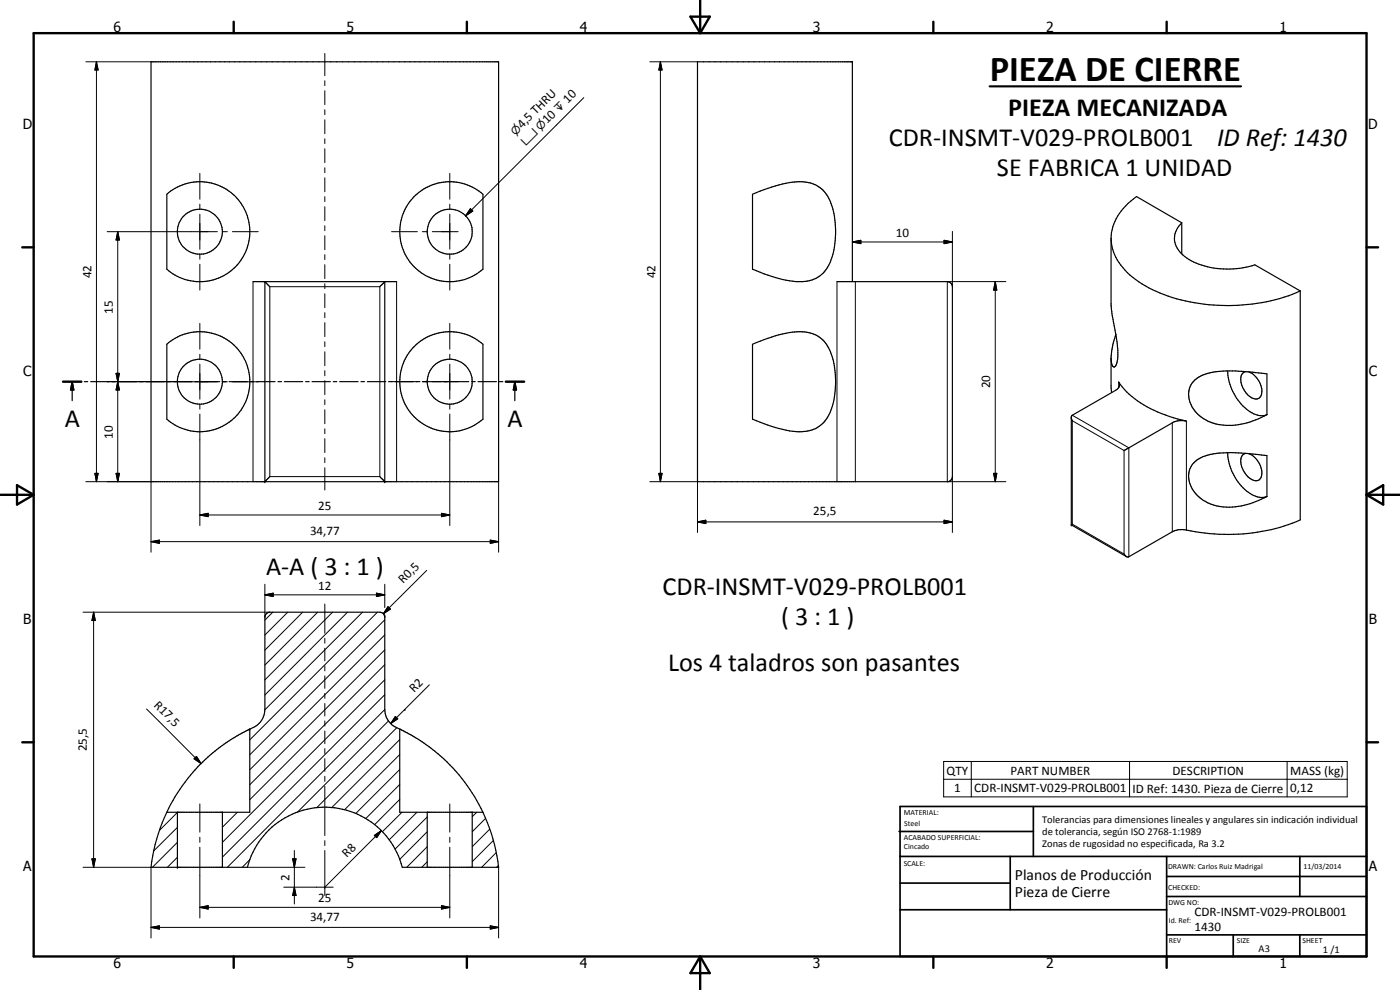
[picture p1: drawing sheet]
<svg xmlns="http://www.w3.org/2000/svg" width="420mm" height="297mm" viewBox="0 0 420 297" stroke-linecap="round" stroke-linejoin="round" font-family="sans-serif">
<g fill="none" stroke="#000" stroke-width=".35">
<path d="M45.3 18.5h104.3v126h-104.3zM50.1 58.3a15 15 0 0 1 23.7 5.5 15 15 0 0 1-12.9 20.7 15 15 0 0 1-10.8-3.7zM124.3 59a15.3 15.3 0 0 1 6.2-3.8 14.9 14.9 0 0 1 14.4 3.1v22.5a15 15 0 0 1-20.8-1 15 15 0 0 1 .2-20.8zM225.8 58.3a38.3 38.3 0 0 1 15.1-3.8 9.4 9.4 0 0 1 8.9 7.6 25.4 25.4 0 0 1-1.4 18 8.6 8.6 0 0 1-7.5 4.4 34.7 34.7 0 0 1-15.1-3.7zM333.4 71.5v20.1l1.9 11.6a15.2 15.2 0 0 1-.1 5.5 1.04 1.04 0 0 1-1.2 1.3l-.3-.5-.3-1.6M354.7 66.8l-13.6-7.8a16 16 0 0 0-7.7 12.4 15.5 15.5 0 0 0 7.4 12.5 47.4 47.4 0 0 0 27.8 7.8 52 52 0 0 0 21.6-4.4M354.7 66.8a6.1 6.1 0 0 0 .3 9.7 23 23 0 0 0 19.9 3.5l1.7-.5 13.6 7.8M354.7 66.8v9.4M75.9 84.5h43.1M79.5 84.5v60l1.5-1.5M79.5 84.5l1.5 1.5M115.5 84.5v60l-1.5-1.5"/>
<path d="M115.5 84.5l-1.5 1.5M251.2 84.5h33.1l.7 .2 .7 .6 .1 .5v57.5a1.63 1.63 0 0 1-1.2 1.2h-75.3v-126h46.5v66M390.2 87.3v68.7a58.6 58.6 0 0 1-35.5 2.9l-2.6 .5-13.3 7.6h-.7M18.9 114.5h5.5M21.7 114.5l.5 2.5h-1zM21.7 114.5v5.7M25.3 114.5h1M27.2 114.5h5.5M33.6 114.5h1M35.5 114.5h5.5M41.9 114.5h1.1M43.8 114.5h5.5"/>
<path d="M50.1 103.3a15 15 0 0 1 20.7 .9 15 15 0 0 1 0 20.7 15 15 0 0 1-20.7 .9zM50.2 114.5h1.1M52.1 114.5h5.5M58.5 114.5h1.1M60.4 114.5h5.5M66.8 114.5h1M68.7 114.5h5.5M75.1 114.5h1M77 114.5h5.5M83.4 114.5h1.1M85.3 114.5h5.5M91.7 114.5h1.1"/>
<path d="M93.6 114.5h5.5M100 114.5h1.1M101.9 114.5h5.6M108.3 114.5h1.1M110.3 114.5h5.5M116.6 114.5h1.1M118.6 114.5h5.5M123.9 104.4a15 15 0 0 1 21-1.1v22.5a15 15 0 0 1-20.6-.7 15 15 0 0 1-.4-20.7zM124.9 114.5h1.1M126.9 114.5h5.5M133.3 114.5h1M135.2 114.5h5.5"/>
<path d="M141.6 114.5h1M143.5 114.5h5.5M149.8 114.5h1.1M151.8 114.5h5.5M154.5 114.5l.5 2.5h-1zM154.5 114.5v5.7M225.8 103.3a33 33 0 0 1 16.1-3.6 9.3 9.3 0 0 1 7.9 7.4 26 26 0 0 1-1.4 18 9 9 0 0 1-8.9 4.4 41.7 41.7 0 0 1-13.7-3.7zM334.9 100.3a26.1 26.1 0 0 0-1.5 6.8l.2 10.7M358.6 114l.6-.5a15.2 15.2 0 0 1 8.8-2.2l5.4 .2 6.8 .7v12.2a21.1 21.1 0 0 1-15.9 2.6 9.4 9.4 0 0 1-7.5-9.8 5.7 5.7 0 0 1 1.8-3.2zM368.5 111.3a15.4 15.4 0 0 0 7.2 12.6 5 5 0 0 0 4.5 .5M373.9 111.5l-.8 .4a4.1 4.1 0 0 0 .3 5.1 4.1 4.1 0 0 0 4.3 2.5 3.7 3.7 0 0 0 .3-4.8l-1.8-2.3-1.5-.9M321.5 125.5l.3 .7"/>
<path d="M337.3 135.2l14.5-8.3a5.9 5.9 0 0 1 4.3-.5 34.7 34.7 0 0 1-19.3-10.3l-1.1-1.5a1.7 1.7 0 0 1-.9 2.5l-13 7.5-.3 .4v32.5M358.1 139.1a12.7 12.7 0 0 1 9-3.2h5.4l7.7 .8v12.3a21.2 21.2 0 0 1-16.8 2.3 9.3 9.3 0 0 1-6.6-9.6l.3-1.1zM368.5 135.8a14.8 14.8 0 0 0 8.8 13.3l1.6 .2 1.3-.3M373.9 136a2.34 2.34 0 0 0-1.5 3.2 5.6 5.6 0 0 0 4.7 5 2.25 2.25 0 0 0 1.6-3.1 6.9 6.9 0 0 0-4-5M321.5 157.5l16.6 9.5M321.8 157.3l-.3 .2M337.3 166.2l.8 .8M75 218.8v24.9h-24.9M75 218.8a6.3 6.3 0 0 0 4.5-5.9v-27.7a1.52 1.52 0 0 1 1.5-1.5h33l.8 .2 .7 1v28a6.3 6.3 0 0 0 4.5 5.9M75 218.8l-2.3 1.1a52.8 52.8 0 0 0-14.7 11.7 52.6 52.6 0 0 0-7.9 12.1M120 218.8v24.9h24.9M120 218.8h.1"/>
<path d="M120 218.8l1 .4a52.6 52.6 0 0 1 20 17.7l1.4 2.2 2.5 4.6M50.1 243.7a52.3 52.3 0 0 0-4.8 16.5h28.9a24 24 0 0 1 23.3-18 24 24 0 0 1 23.2 18h28.9a52.1 52.1 0 0 0-4.7-16.5M53.2 243.7v16.5M66.7 243.7v16.5M128.2 243.7v16.5M141.7 243.7v16.5"/>
<circle cx="60" cy="69.5" r="6.8"/>
<circle cx="135" cy="69.5" r="6.8"/>
<circle cx="60" cy="114.5" r="6.7"/>
<circle cx="135" cy="114.5" r="6.7"/>
</g>
<g fill="none" stroke="#000" stroke-width=".3">
<path d="M25.8 18.5h19.5M28.9 18.5l.6 2.5h-1zM28.9 18.5v126M97.5 16v6.7M195 18.5h14.3M198.2 18.5l.5 2.5h-1zM198.2 18.5v126M97.5 24.2v1.5M97.5 27.2v4.2M97.5 32.9v1.5M97.5 35.9v4.2M175.2 29.3l-35.5 35.5"/>
<path d="M60 52v7.8M97.5 41.6v1.5M97.5 44.6v4.2M97.5 50.3v1.5M97.5 53.3v4.2M97.5 59v1.5M135 52v7.8M32.2 69.5h33M35.3 69.5l.5 2.5h-1zM35.3 69.5v75M60 61.3v1.5M60 64.3v10.5"/>
<path d="M60 76.3v1.5M60 79.3v7.7M66.7 69.5h1.5M69.8 69.5h7.7M97.5 62v4.2M97.5 67.7v1.5M97.5 70.7v4.2M97.5 76.4v1.5M97.5 79.4v4.2M117.5 69.5h7.8M126.7 69.5h1.5M129.7 69.5h7.8"/>
<path d="M135 61.3v1.5M135 64.3v10.5M135 76.2v1.6M135 79.3v7.7M141.2 62.6l.7 .7-2.2 1.5zM255.8 72.6l2.5-.5v1zM255.8 72.6h30M283.3 72.1l2.5 .5-2.5 .5zM285.8 69.4v16.6M60 97v7.8M75.9 84.5v60M81 86h33v57h-33z"/>
<path d="M97.5 85.1v1.5M97.5 88.1v4.2M97.5 93.8v1.5M97.5 96.8v4.2M119 84.5v60M135 97v7.8M251.2 84.5v60M256.7 84.5v60M298.7 84.5l.5 2.5h-1zM298.7 84.5v60M301.9 84.5h-17.6v60h17.6M32.2 114.5h25.3"/>
<path d="M34.8 112h1l-.5 2.5zM34.8 112l1 5h-1l1-5zM35.3 114.5l.5 2.5h-1zM57.5 114.6h7.7M60 106.3v1.5M60 109.3v10.5M66.7 114.6h1.5M69.8 114.6h7.7M97.5 102.5v1.5M97.5 105.5v4.2M97.5 111.2v1.5M97.5 114.2v4.2"/>
<path d="M97.5 119.9v1.5M117.5 114.5h7.8M126.7 114.5h1.5M129.7 114.5h7.8M135 106.3v1.5M135 109.3v10.5M335.7 114.6v1.7M60 121.3v1.5M60 124.2v33.5M97.5 122.9v4.2M97.5 128.7v1.4M97.5 131.6v4.2"/>
<path d="M97.5 137.3v1.5M135 121.3v1.5M135 124.2v33.5M321.8 124.6l17 9.8v32.6M321.8 126.2l15.5 9v31l-15.5-8.9zM351.8 126.9v32.7M356.1 126.4v32.6M25.8 144.5h19.5v21.2M28.5 142h1l-.6 2.5zM34.8 142h1l-.5 2.5zM60 154.5l2.5-.5v1zM60 154.5h75"/>
<path d="M97.5 140.3v6.7M132.5 154l2.5 .5-2.5 .5zM149.6 144.5v21.2M195 144.5h14.3v15.3M197.7 142h1l-.5 2.5zM209.3 156.6l2.5-.5v1zM209.3 156.6h76.5M283.3 156.1l2.5 .5-2.5 .5zM285.8 143v16.8M298.2 142h1l-.5 2.5zM45.3 162.5l2.5-.4v.9zM45.3 162.5h104.3"/>
<path d="M79.5 178.5l2.5-.5v1zM79.5 178.5h36M79.5 175.3v9.9M113 178l2.5 .5-2.5 .5zM115.5 175.3v7M128 171.2l-12.9 12.9M147.1 162.1l2.5 .4-2.5 .5zM24.9 183.7h56.1M28.1 183.7l.5 2.5h-1zM28.1 183.7v76.5M81.9 183.7l-2.4 2.4M86.3 183.7l-6.8 6.8"/>
<path d="M90.8 183.7l-11.3 11.4M95.3 183.7l-15.8 15.9M97.5 181.2v8.8M97.5 191.5v1.5M97.5 194.5v3.8M97.5 199.8v1.5M99.8 183.7l-20.3 20.3M104.3 183.7l-24.8 24.8M108.8 183.7l-29.4 29.3M113.3 183.7l-38.3 38.3M115.5 199.4l-40.5 40.5M115.5 195l-40.5 40.5"/>
<path d="M115.5 190.5l-40.5 40.5M115.5 186l-40.5 40.5M115.5 184.4v.8M116.4 182l.8 .8-2.1 1.3zM44 212.7l16.4 16.4M97.5 202.8v3.7M97.5 208.1v1.4M97.5 211.1v3.7M97.5 216.3v1.5M97.5 219.3v3.8M115.5 212.9l-47.3 47.3M115.5 208.4l-48.8 48.8"/>
<path d="M115.5 204l-48.8 48.7M116.6 216.3l-27.4 27.5M118.6 215l.8 .7-2.1 1.4zM119.1 218.4l-24.1 24M121.5 212.9h.1M128.9 205.5l-11.6 11.6M58.2 227.7l.8-.8 1.4 2.2zM59 226.9l1.4 2.2-2.2-1.4zM97.5 224.6v1.5M97.5 227.6v3.8M97.5 232.9v1.5M97.5 235.9v14.8"/>
<path d="M120 239.9l-7.6 7.5M120 235.4l-10.2 10.2M120 230.9l-13.2 13.2M120 226.4l-16.6 16.6M120 221.9l-20.5 20.5M283.2 228.5h121.1v10.6h-121.1zM283.2 233.8h121.1M291.5 228.5v10.6M339 228.5v10.6M386.3 228.5v10.6M27.6 257.7h1l-.5 2.5zM53.2 257.2l-3 3"/>
<path d="M53.2 252.7l-7.4 7.5M53.2 248.2l-7.1 7.1M53.2 243.8l-5.3 5.3M60 241.2v8.5M60 251.2v1.5M60 254.2v21.2M66.7 243.7h.1M71.2 243.7l-4.5 4.5M75 257.9l-2.3 2.3M87.8 257.7h1l-.5 2.5zM88.3 255.2v16M97.5 252.2v1.5"/>
<path d="M97.5 255.2v13.5M112.3 250.7l2.2-1.5-1.4 2.1zM114.5 249.2l-17 17M120.6 243.7l-5.8 5.9M125.1 243.7l-8.3 8.3M128.2 258.6l-1.6 1.6M128.2 254l-6.1 6.2M128.2 249.6l-8.2 8.3M128.2 245.1l-9.6 9.7M135 241.2v8.5M135 251.2v1.5M135 254.2v21.2"/>
<path d="M143.1 243.7l-1.4 1.3M145.7 245.6l-4 4M147 248.8l-5.3 5.2M148 252.2l-6.3 6.3M148.9 255.8l-4.3 4.4M149.6 259.7l-.6 .5M24.9 260.2h20.4v21.2M45.3 278.3l2.5-.5v1zM45.3 278.3h104.3M60 272.2l2.5-.5v1.1zM60 272.2h75M74.2 260.2h17.3"/>
<path d="M85.2 266.2h14.8M88.3 266.2l.5 2.5h-1zM97.5 266.2h.1M132.5 271.7l2.5 .5-2.5 .6zM147.1 277.8l2.5 .5-2.5 .5zM149.6 260.2v21.2"/>
</g>
<g fill="#000">
<circle cx="255.8" cy="18.5" r=".18"/>
<circle cx="79.5" cy="144.5" r=".18"/>
<circle cx="115.5" cy="144.5" r=".18"/>
<circle cx="321.5" cy="157.5" r=".18"/>
<circle cx="75" cy="218.8" r=".18"/>
<circle cx="53.2" cy="243.7" r=".18"/>
<circle cx="53.2" cy="260.2" r=".18"/>
</g>
<g fill="none" stroke="#000" stroke-width=".71">
<path d="M10.1 9.9h400v277.1h-400zM70.1 6.5v3.4M140.1 6.5v3.4M207.2 5h5.8l-2.9 4.9zM210.1 0v9.9M280.1 6.5v3.4M350.1 6.5v3.4M6.7 74.2h3.4M410.1 74.2h3.5M18.9 114.5h5.5M151.8 114.5h5.5M.1 148.5h10"/>
<path d="M5.1 145.6l5 2.9-5 2.9zM410.1 148.5h10M410.1 148.5l5-2.9v5.8zM6.7 222.7h3.4M410.1 222.7h3.5M70.1 287v3.4M140.1 287v3.4M210.1 287v10M210.1 287l2.9 5h-5.8zM280.1 287v3.4M350.1 287v3.4"/>
</g>
<g fill="none" stroke="#000" stroke-width=".51">
<path d="M269.8 249.5h40.3M270.1 242h140v45h-140zM270.1 257h140M303.2 257v16M310.1 242v15M350.1 257v30M390.1 257v12M270.1 265h33.1M270.1 273h80M350.1 269h60M350.1 263h60M350.1 280.5h60"/>
<path d="M370.1 280.5v6.5M390.1 280.5v6.5"/>
</g>
<g fill="#000">
<path d="M28.9 18.5l.6 2.5h-1zM198.2 18.5l.5 2.5h-1zM35.3 69.5l.5 2.5h-1zM141.2 62.6l.7 .7-2.2 1.5zM255.8 72.6l2.5-.5v1zM283.3 72.1l2.5 .5-2.5 .5zM298.7 84.5l.5 2.5h-1zM21.7 114.5l.5 2.5h-1zM34.8 112h1l-.5 2.5zM35.3 114.5l.5 2.5h-1zM154.5 114.5l.5 2.5h-1zM28.5 142h1l-.6 2.5z"/>
<path d="M34.8 142h1l-.5 2.5zM60 154.5l2.5-.5v1zM132.5 154l2.5 .5-2.5 .5zM197.7 142h1l-.5 2.5zM209.3 156.6l2.5-.5v1zM283.3 156.1l2.5 .5-2.5 .5zM298.2 142h1l-.5 2.5zM45.3 162.5l2.5-.4v.9zM79.5 178.5l2.5-.5v1zM113 178l2.5 .5-2.5 .5zM147.1 162.1l2.5 .4-2.5 .5zM28.1 183.7l.5 2.5h-1z"/>
<path d="M116.4 182l.8 .8-2.1 1.3zM118.6 215l.8 .7-2.1 1.4zM59 226.9l1.4 2.2-2.2-1.4zM27.6 257.7h1l-.5 2.5zM87.8 257.7h1l-.5 2.5zM112.3 250.7l2.2-1.5-1.4 2.1zM45.3 278.3l2.5-.5v1zM60 272.2l2.5-.5v1.1zM88.3 266.2l.5 2.5h-1zM132.5 271.7l2.5 .5-2.5 .6zM147.1 277.8l2.5 .5-2.5 .5z"/>
</g>
<path d="M297 25.9h75.4" fill="none" stroke="#000" stroke-width=".63"/>
<text font-size="11" x="297" y="24.3">PIEZA DE CIERRE</text>
<g font-size="7.9">
<text x="302.6" y="34.8">PIEZA MECANIZADA</text>
<text x="266.7" y="43.8">CDR-INSMT-V029-PROLB001</text>
<text x="365.2" y="43.8">ID Ref: 1430</text>
<text x="299.2" y="52.7">SE FABRICA 1 UNIDAD</text>
<text x="19.4" y="128.1">A</text>
<text x="152.3" y="128.1">A</text>
<text x="79.9" y="172.6">A-A ( 3 : 1 )</text>
<text x="198.9" y="178.6">CDR-INSMT-V029-PROLB001</text>
<text x="234.4" y="187.6">( 3 : 1 )</text>
<text x="200.5" y="201.5">Los 4 taladros son pasantes</text>
</g>
<g font-size="4.7">
<text x="304.6" y="263.9">Planos de Producción</text>
<text x="304.6" y="269.3">Pieza de Cierre</text>
</g>
<g font-size="4.2">
<text x="34" y="9.6">6</text>
<text x="104" y="9.6">5</text>
<text x="174" y="9.6">4</text>
<text x="244" y="9.6">3</text>
<text x="314" y="9.6">2</text>
<text x="384" y="9.6">1</text>
<text x="6.8" y="38.7">D</text>
<text x="410.6" y="38.7">D</text>
<text x="7" y="112.9">C</text>
<text x="410.8" y="112.9">C</text>
<text x="7" y="187.1">B</text>
<text x="410.8" y="187.1">B</text>
<text x="7" y="261.4">A</text>
<text x="410.8" y="261.4">A</text>
<text x="34" y="290.4">6</text>
<text x="104" y="290.4">5</text>
<text x="174" y="290.4">4</text>
<text x="244" y="290.4">3</text>
<text x="314" y="290.4">2</text>
<text x="384" y="290.4">1</text>
</g>
<g font-size="3.9">
<text x="170.4" y="31.2" transform="rotate(-45 170.4 31.2)">10</text>
<text x="156.7" y="38.7" transform="rotate(-45 156.7 38.7)">4,5 THRU</text>
<text x="164.2" y="37.3" transform="rotate(-45 164.2 37.3)">10</text>
<text x="268.8" y="71.1">10</text>
<text x="27.4" y="83.5" transform="rotate(-90 27.4 83.5)">42</text>
<text x="196.7" y="83.5" transform="rotate(-90 196.7 83.5)">42</text>
<text x="33.8" y="94.1" transform="rotate(-90 33.8 94.1)">15</text>
<text x="297.1" y="116.5" transform="rotate(-90 297.1 116.5)">20</text>
<text x="33.8" y="131.6" transform="rotate(-90 33.8 131.6)">10</text>
<text x="95.5" y="153">25</text>
<text x="244.1" y="154.5">25,5</text>
<text x="93" y="160.4">34,77</text>
<text x="95.5" y="177">12</text>
<text x="121" y="175.3" transform="rotate(-45 121 175.3)">R0,5</text>
<text x="124.3" y="207.9" transform="rotate(-45 124.3 207.9)">R2</text>
<text x="46" y="211.8" transform="rotate(45 46 211.8)">R17,5</text>
<text x="26" y="225.5" transform="rotate(-90 26 225.5)">25,5</text>
<text x="284.1" y="232.4">QTY</text>
<text x="303.3" y="232.4">PART NUMBER</text>
<text x="351.9" y="232.4">DESCRIPTION</text>
<text x="387.2" y="232.5">MASS (kg)</text>
<text x="286.3" y="237.7">1</text>
<text x="292.4" y="237.7">CDR-INSMT-V029-PROLB001</text>
<text x="339.9" y="237.8">ID Ref: 1430. Pieza de Cierre</text>
<text x="387.2" y="237.7">0,12</text>
<text x="104.1" y="257.3" transform="rotate(-45 104.1 257.3)">R8</text>
<text x="86.9" y="264.2" transform="rotate(-90 86.9 264.2)">2</text>
<text x="95.5" y="270.7">25</text>
<text x="358.5" y="275">CDR-INSMT-V029-PROLB001</text>
<text x="93" y="276.2">34,77</text>
<text x="358.5" y="279.4">1430</text>
</g>
<g font-size="3.3">
<text x="167.7" y="33.9" transform="rotate(-45 167.7 33.9)">x</text>
<text x="154.7" y="40.7" transform="rotate(-45 154.7 40.7)">n</text>
<text x="162.3" y="39.3" transform="rotate(-45 162.3 39.3)">n</text>
<text x="157.8" y="43.8" transform="rotate(-45 157.8 43.8)">v</text>
</g>
<g font-size="3.1">
<text x="312.7" y="246.8">Tolerancias para dimensiones lineales y angulares sin indicación individual</text>
<text x="312.7" y="250.4">de tolerancia, según ISO 2768-1:1989</text>
<text x="312.7" y="254">Zonas de rugosidad no especificada, Ra 3.2</text>
<text x="377.7" y="285.6">A3</text>
<text x="397" y="285.9">1 /1</text>
</g>
<g font-size="2.4">
<text x="271.2" y="244.4">MATERIAL:</text>
<text x="271.3" y="252">ACABADO SUPERFICIAL:</text>
<text x="271.4" y="247.9">Steel</text>
<text x="271.3" y="254.6">Cincado</text>
<text x="271.2" y="259.7">SCALE:</text>
<text x="350.6" y="260.8">DRAWN: Carlos Ruiz Madrigal</text>
<text x="391.2" y="260.6">11/03/2014</text>
<text x="350.6" y="267">CHECKED:</text>
<text x="350.6" y="271.4">DWG NO:</text>
<text x="350.8" y="276.9">Id. Ref:</text>
<text x="350.8" y="282.8">REV</text>
<text x="371.2" y="282.9">SIZE</text>
<text x="390.9" y="282.9">SHEET</text>
</g>
</svg>
